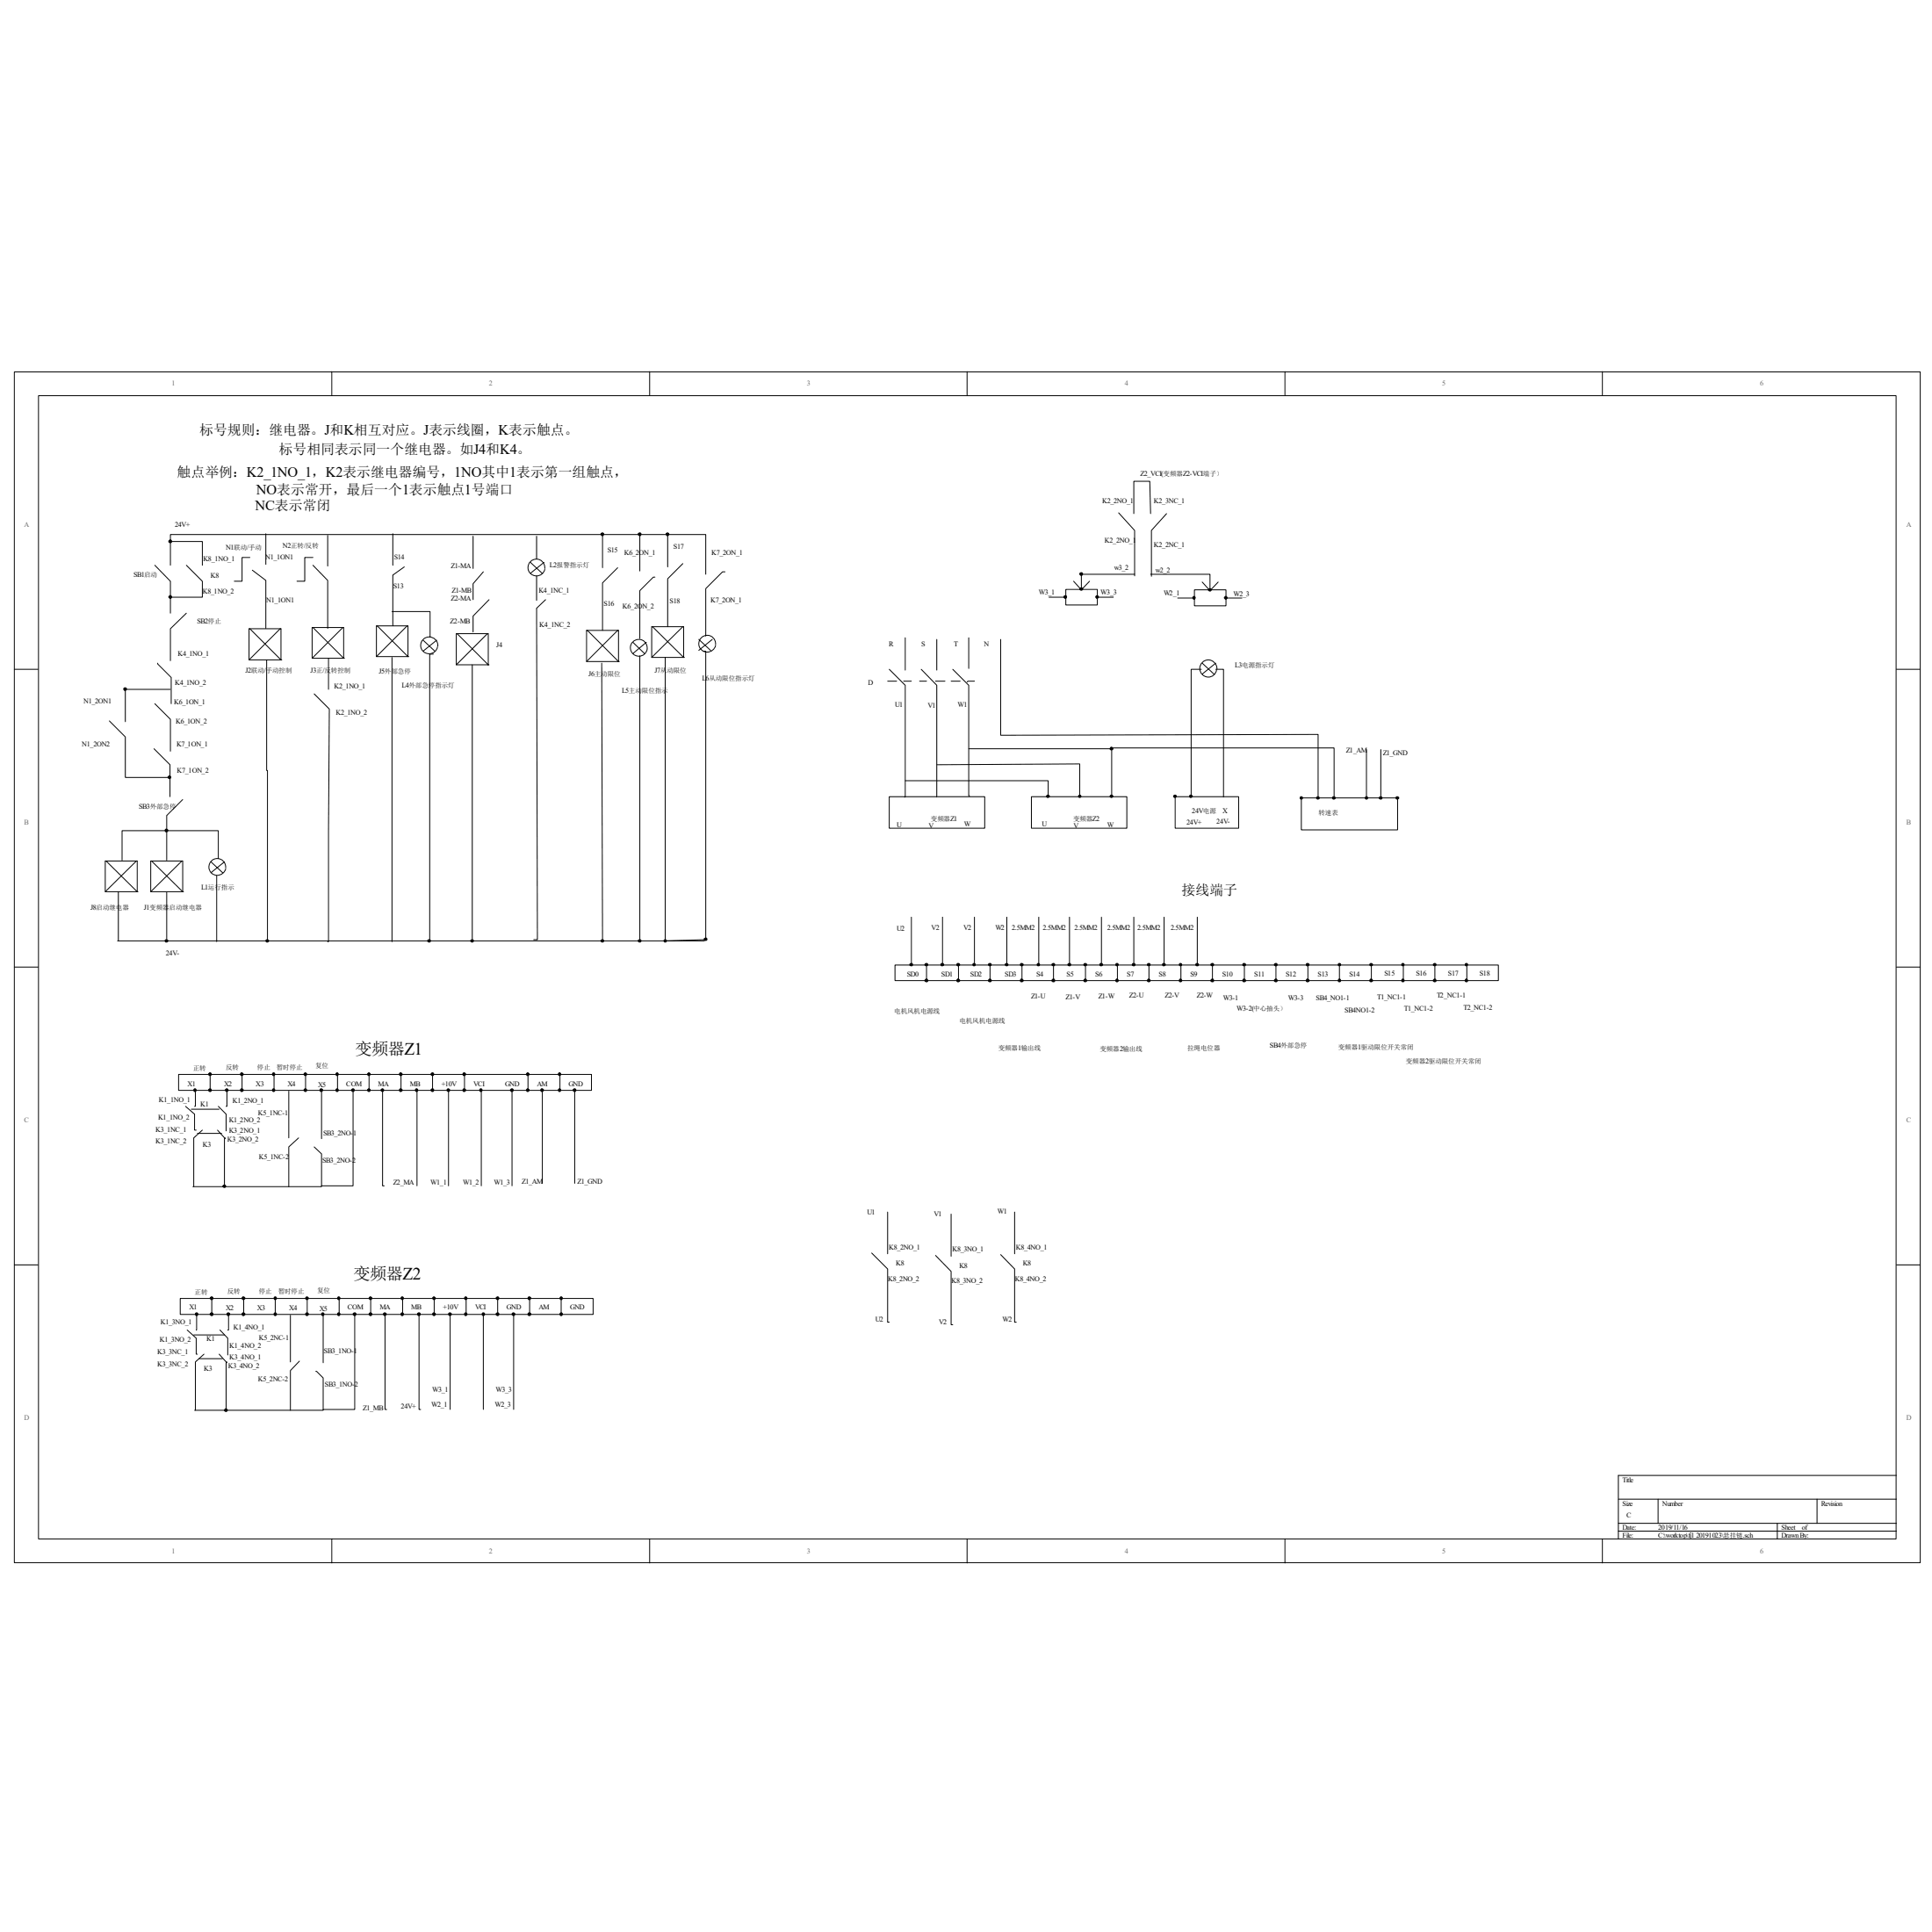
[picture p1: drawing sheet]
<svg xmlns="http://www.w3.org/2000/svg" width="100mm" height="100mm" viewBox="0 0 100 100" stroke-linecap="round" stroke-linejoin="round" font-family="sans-serif">
<path d="M.7 19.2h98.5v61.6h-98.5z" fill="none" stroke="#000" stroke-width=".05"/>
<path d="M2 20.5h96v59h-96z" fill="#fff"/>
<g fill="none" stroke="#000" stroke-width=".05">
<path d="M17.1 19.2v1.2M33.6 19.2v1.2M50 19.2v1.2M66.4 19.2v1.2M82.8 19.2v1.2M.7 34.6h1.3M2 20.4h96v59.1h-96zM5.7 37.3l.8 .8v2.1h2.3M6.4 35.6l.1 1.7M6.5 35.6h2.3M8 38.7l.8 .8v1.7M8 29.2l.8 .8v1.7"/>
<path d="M8 36.4l.8 .8v1.6M8.1 34.3l.7 .7v1.4M8.8 29.2v-1.6h27.7v2.1M8.8 28h1.7v1.2M9.6 31.7l-.8 .8v1.6M9.6 29.2l.9 .8v.9h-1.7M12.9 32.5h1.6v1.6l-1.6-1.6v1.6h1.7M12.9 28.8h-.4v1.2h-.4M13 29.5l.7 .5v2.5M13.7 27.6v1.6M13.8 34.1v14.5M14.5 32.5l-1.6 1.6"/>
<path d="M16.1 32.4h1.7v1.6l-1.6-1.6-.1 1.6h1.7M16.2 28.8h-.5v1.2h-.4M16.2 29.2l.7 .8v2.5M16.2 35.9l.8 .7-.1 12.1M16.9 27.7v1.6M17 34v1.6M17.8 32.4l-1.7 1.6M19.5 32.3h1.6v1.6l-1.6-1.6v1.6h1.6M20.3 31.6h1.9v1.3M20.3 34v14.7M20.3 27.6v1.6M20.9 29.3l-.6 .4v2.6"/>
<path d="M21.1 32.3l-1.6 1.6M21.9 33.1l.6 .6M22.4 33.8h-.2v14.8M22.6 33.1l-.7 .6M22.6 33.4a.44 .44 0 0 0-.5-.5 .44 .44 0 0 0-.3 .7 .44 .44 0 0 0 .7 0l.1-.2M23.6 32.7h1.6v1.7l-1.6-1.7v1.7h1.7M24.4 34.4v14.2M24.4 27.7v1.7M25 29.5l-.6 .7v.8M25.2 32.7l-1.6 1.7M25.3 31l-.9 .8v.9M27.4 29.1l.6 .5"/>
<path d="M27.7 27.7v1.2M27.7 29.8v1.2M28.1 29.1l-.7 .5M28.2 29.4a.44 .44 0 0 0-.6-.5 .44 .44 0 0 0-.3 .7 .44 .44 0 0 0 .8 0l.1-.2M28.2 31l-.5 .4 .1 17.2h-.2M30.3 32.6h1.7v1.6l-1.6-1.6-.1 1.6h1.7M31.1 34.3v14.3M31.1 27.6v1.7M31.9 29.3l-.8 .8v2.5M32 32.6l-1.7 1.6M32.7 33.2l.6 .6M33.1 27.6v1.9"/>
<path d="M33.1 33.9v14.7M33.4 33.2l-.7 .6M33.7 32.4h1.6v1.6l-1.6-1.6v1.6h1.7M33.8 29.8l-.7 .7v2.5M34.5 27.6v1.7M35.3 29.1l-.8 .8v2.5M35.3 32.4l-1.6 1.6M36.1 33l.6 .6M36.3 33.7h.2v14.9h-2.1v-14.6M36.8 33l-.7 .6M37 33.3a.44 .44 0 0 0-.6-.5 .44 .44 0 0 0-.2 .7 .44 .44 0 0 0 .7 0l.1-.1M37.5 29.5h-.2l-.8 .9v2.5"/>
<path d="M45.9 35.2h.4M46 34.6l.8 .8-.1 5.8M46.7 35.2h.4M46.8 33v1.6M47.5 35.2h.4M47.6 34.6l.8 .8v5.8M48.3 35.2h.5M48.4 39.5h7.4v1.7M48.4 33v1.6M49.1 35.2h.5M49.2 34.6l.9 .8v5.7M50.1 38.7h7.3v2.5"/>
<path d="M50.1 33v1.5M50.4 35.2h-.4M51.7 33v5h16.4v3.2l-.9 .1M54.2 30.9h.9M55.1 30.5h1.6v.8h-1.6zM55.5 30l.4 .5 .4-.5M55.9 29.6l2.7 .1M55.9 29.7v.8M56.7 30.9h.8M57.4 38.7h11.5v2.5M57.8 26.5l.8 .9v2.4M58.6 26.5v-1.6h.8l.1 1.6"/>
<path d="M59.5 29.7h3v.8M60.3 26.5l-.8 .9v2.4M60.9 30.9h.8M61.7 30.5h1.7v.8h-1.7zM62.1 34.6h-.5v6.6M62.1 34.3l.6 .5M62.1 30.1l.4 .4 .4-.4M62.8 34.6h.4v6.6M62.8 34.3l-.7 .5M62.9 34.6a.44 .44 0 0 0-.5-.5 .44 .44 0 0 0-.3 .7 .44 .44 0 0 0 .7 0l.1-.2M63.4 30.9h.8M70.6 38.7v2.5"/>
<path d="M71.4 38.7v2.5h.8M98 34.6h1.2M.7 50h1.3M5.4 44.5h1.7v1.6l-1.6-1.6-.1 1.6h1.7M6.1 46.1v2.5M7.1 44.5l-1.7 1.6M7.8 44.5h1.6v1.6l-1.6-1.6v1.6h1.7M8.6 46.1v2.5M9.4 41.3l-.8 .8v2.4M9.4 44.5l-1.6 1.6M9.6 57.2l.5 .4v.8M9.9 57.3h1.4"/>
<path d="M10.1 56.3v.9M10.2 58.6h1.3M10.5 58.4l-.5 .4v2.5M10.9 55.5h-1.7v.8h1.7M10.9 44.5l.6 .6M11.2 45.3v3.4M11.2 58.4l.4 .4M11.3 44.4v-1.5h-5v1.6M11.3 57.2l.4 .4v.8M11.6 44.5l-.7 .6M11.6 58.8v2.5M11.7 44.9a.44 .44 0 0 0-.6-.5 .44 .44 0 0 0-.2 .6 .44 .44 0 0 0 .7 .1l.1-.2"/>
<path d="M11.7 56.3v.9M12.5 56.3h-1.6v-.8h1.6v.8h1.7M12.5 55.5h1.7M14.9 56.4v2.4M15.4 58.8l-.5 .5v2M15.8 55.5v.8M16.2 59.3l.4 .3v1.7M16.6 56.3v2.5M17.4 55.5h-3.2v.8h3.2M18.2 56.3v5h-8.2M19.1 55.5v.8h-1.7v-.8h3.3M19.1 56.3h1.6"/>
<path d="M19.8 56.3v5h.1M21.5 56.3v5M22.4 56.3v-.8h-1.7v.8h9.9v-.8h-6.6v.8M22.4 55.5h1.6M23.2 56.3v5M24.9 56.3v5M26.5 56.3v5M27.3 55.5v.8M28 56.3v4.9M28.9 55.5v.8M29.7 56.3v4.9M36.5 48.6h-.1h-30.3"/>
<path d="M46 41.2h4.9v1.6h-4.9zM46.8 40.3h7.4v.9M47.1 47.4v2.5M47.9 49.9v.8M48.7 47.4v2.5M49.5 49.9v.8h-3.3v-.8h9.9M50.4 47.4v2.5M51.2 49.9v.8M52 47.4v2.5M52.8 49.9v.8h-3.3M52.8 50.7h3.3M53.3 41.2h4.9v1.6h-4.9z"/>
<path d="M53.7 47.4v2.5M54.4 49.9v.8M55.3 47.4v2.5M56.1 49.9h4.9v.8M56.1 49.9v.8h4.9M56.9 47.4v2.5M57.7 49.9v.8M58.6 47.4v2.5M59.4 49.9v.8M60.2 47.4v2.5M60.7 41.2h3.3v1.6h-3.3v-1.6M61 49.9h4.9"/>
<path d="M61.9 47.4v2.5M62.7 49.9v.8M64.3 49.9v.8M67.6 49.9v.8M68.1 41.2h3.3M69.2 49.9v.8M70.9 49.9h3.2M70.9 49.9h-5v.8M70.9 50.7h-9.9M70.9 49.9v.8M72.2 41.2v1.7h-5v-1.7M72.5 49.9v.8h-1.6"/>
<path d="M72.5 50.7h4.9v-.8h-3.3v.8M75.8 49.9v.8M98 50h1.2M.7 65.4h1.3M9.7 68.7l.4 .5v.8h.1M10 69h1.6M10.2 67.9l-.1 .8M10.3 70.2h1.2M10.5 70l-.4 .4v2.5M10.9 67.1v.8M11.3 70l.4 .4M11.4 68.7l.4 .5v.8"/>
<path d="M11.7 70.4v2.5M11.8 67.9v.8M12.6 67.9v-.8h-3.3v.8h13.1v-.8h-1.6v.8M12.6 67.1h8.2M14.2 67.1v.8M15 68v2.4M15.5 70.3l-.5 .5v2.1M15.9 67.1v.8M16.3 70.9l.4 .3v1.6M16.7 67.9v2.5M17.1 79.5v1.3M17.5 67.1v.8"/>
<path d="M18.3 67.9v4.9l-8.2 .1M19.2 67.1v.8M19.9 67.9v4.9h.1M21.7 67.9v4.9M22.4 67.9h1.7M22.4 67.1h1.7M23.3 67.9v4.9M25 67.9v4.9M25.7 67.9h4.9v-.8h-3.2v.8M25.7 67.1v.8h-1.6v-.8h3.3M26.5 67.9v4.9M29 67.1v.8"/>
<path d="M33.6 79.5v1.3M45 64.7l.9 .9v2.7h.1M45.9 62.6v2.2M48.3 64.9l.8 .8v2.8h.1M49.1 62.7v2.2M50 79.5v1.3M51.7 64.8l.7 .8v2.7h.1M52.4 62.6v2.2M66.4 79.5v1.3M82.8 79.5v1.3M83.6 77.5h14.4M83.6 78.7h14.4"/>
<path d="M83.6 79.1h14.4M85.7 77.5v1.2M91.8 78.7v.8M93.9 77.5v1.2M98 65.4h1.2M98 76.2h-14.4v3.3"/>
<circle cx="33" cy="33.5" r=".44"/>
</g>
<g fill="#000" stroke="#000" stroke-width=".05">
<path d="M6.4 35.6h.1v.1h-.1z" fill-rule="evenodd"/>
<path d="M8.7 30.8h.2v.1h-.2z" fill-rule="evenodd"/>
<path d="M8.7 27.9h.2v.1h-.2z" fill-rule="evenodd"/>
<path d="M31.1 27.6h.1l-.1 .1z" fill-rule="evenodd"/>
<path d="M33 27.6h.1v.1h-.1z" fill-rule="evenodd"/>
<path d="M34.4 27.6h.2l-.1 .1z" fill-rule="evenodd"/>
<path d="M55 30.8h.1v.1h-.1z" fill-rule="evenodd"/>
<path d="M55.8 30.4h.1v.1h-.1z" fill-rule="evenodd"/>
<path d="M55.8 29.6h.1v.1h-.1z" fill-rule="evenodd"/>
<path d="M56.6 30.8h.1v.1h-.1z" fill-rule="evenodd"/>
<path d="M57.4 38.6h.1v.1h-.1z" fill-rule="evenodd"/>
<path d="M61.7 30.8v.1z" fill-rule="evenodd"/>
<path d="M62.5 30.4h.1v.1h-.1z" fill-rule="evenodd"/>
<path d="M63.3 30.8h.1v.1h-.1z" fill-rule="evenodd"/>
<path d="M8.5 48.6h.2v.1h-.2z" fill-rule="evenodd"/>
<path d="M8.5 42.9h.2v.1h-.2z" fill-rule="evenodd"/>
<path d="M8.7 40.1h.1v.1h-.1z" fill-rule="evenodd"/>
<path d="M10 56.3h.1v.1h-.1z" fill-rule="evenodd"/>
<path d="M10.8 56.3h.1v.1h-.1z" fill-rule="evenodd"/>
<path d="M10.8 55.5h.1v.1h-.1z" fill-rule="evenodd"/>
<path d="M11.7 56.3h.1v.1h-.1z" fill-rule="evenodd"/>
<path d="M12.4 56.3h.1v.1h-.1z" fill-rule="evenodd"/>
<path d="M12.4 55.5h.2l-.1 .1z" fill-rule="evenodd"/>
<path d="M13.8 48.6h.1v.1h-.1z" fill-rule="evenodd"/>
<path d="M14.1 56.3h.1v.1h-.1z" fill-rule="evenodd"/>
<path d="M14.1 55.5h.1v.1h-.1z" fill-rule="evenodd"/>
<path d="M15.7 56.3h.1v.1h-.1z" fill-rule="evenodd"/>
<path d="M15.7 55.5h.1v.1h-.1z" fill-rule="evenodd"/>
<path d="M16.5 56.3h.2v.1h-.2z" fill-rule="evenodd"/>
<path d="M17.4 56.3h.1v.1h-.1z" fill-rule="evenodd"/>
<path d="M17.4 55.5h.1v.1h-.1z" fill-rule="evenodd"/>
<path d="M18.2 56.3h.1v.1h-.1z" fill-rule="evenodd"/>
<path d="M19 56.3h.1v.1h-.1z" fill-rule="evenodd"/>
<path d="M19 55.5h.1v.1h-.1z" fill-rule="evenodd"/>
<path d="M19.7 56.3h.1v.1h-.1z" fill-rule="evenodd"/>
<path d="M20.7 56.3h.1v.1h-.1z" fill-rule="evenodd"/>
<path d="M20.7 55.5h.1l-.1 .1z" fill-rule="evenodd"/>
<path d="M21.5 56.3h.1v.1h-.1z" fill-rule="evenodd"/>
<path d="M22.1 48.6h.1v.1h-.1z" fill-rule="evenodd"/>
<path d="M22.3 56.3h.1v.1h-.1z" fill-rule="evenodd"/>
<path d="M22.3 55.5h.1v.1h-.1z" fill-rule="evenodd"/>
<path d="M23.1 56.3h.1v.1h-.1z" fill-rule="evenodd"/>
<path d="M23.9 56.3h.1v.1h-.1z" fill-rule="evenodd"/>
<path d="M23.9 55.5h.2l-.1 .1z" fill-rule="evenodd"/>
<path d="M24.3 48.6h.1v.1h-.1z" fill-rule="evenodd"/>
<path d="M24.8 56.3h.1v.1h-.1z" fill-rule="evenodd"/>
<path d="M26.4 56.3h.1v.1h-.1z" fill-rule="evenodd"/>
<path d="M27.2 56.3h.1v.1h-.1z" fill-rule="evenodd"/>
<path d="M27.2 55.5h.1v.1h-.1z" fill-rule="evenodd"/>
<path d="M28 56.3h.1v.1h-.1z" fill-rule="evenodd"/>
<path d="M28.9 56.3h.1v.1h-.1z" fill-rule="evenodd"/>
<path d="M28.9 55.5h.1v.1h-.1z" fill-rule="evenodd"/>
<path d="M29.6 56.3h.1v.1h-.1z" fill-rule="evenodd"/>
<path d="M31.1 48.6h.1v.1h-.1z" fill-rule="evenodd"/>
<path d="M33 48.6h.1v.1h-.1z" fill-rule="evenodd"/>
<path d="M36.4 48.5h.1v.1h-.1z" fill-rule="evenodd"/>
<path d="M47 49.8h.1v.1h-.1z" fill-rule="evenodd"/>
<path d="M47.8 50.6h.1v.1h-.1z" fill-rule="evenodd"/>
<path d="M47.8 49.8h.1v.1h-.1z" fill-rule="evenodd"/>
<path d="M48.6 49.8h.1v.1h-.1z" fill-rule="evenodd"/>
<path d="M49.5 50.6h.1v.1h-.1z" fill-rule="evenodd"/>
<path d="M49.5 49.8h.1v.1h-.1z" fill-rule="evenodd"/>
<path d="M51.1 50.6h.1v.1h-.1z" fill-rule="evenodd"/>
<path d="M51.1 49.8h.1v.1h-.1z" fill-rule="evenodd"/>
<path d="M52 49.8h.1v.1h-.1z" fill-rule="evenodd"/>
<path d="M52.7 50.6h.1v.1h-.1z" fill-rule="evenodd"/>
<path d="M52.7 49.8h.1v.1h-.1z" fill-rule="evenodd"/>
<path d="M54.1 41.1h.1v.1h-.1z" fill-rule="evenodd"/>
<path d="M54.4 50.6h.1v.1h-.1z" fill-rule="evenodd"/>
<path d="M54.4 49.8h.1v.1h-.1z" fill-rule="evenodd"/>
<path d="M55.2 49.8h.1v.1h-.1z" fill-rule="evenodd"/>
<path d="M56 50.6h.1v.1h-.1z" fill-rule="evenodd"/>
<path d="M56 49.8h.1v.1h-.1z" fill-rule="evenodd"/>
<path d="M56.8 49.8h.2v.1h-.2z" fill-rule="evenodd"/>
<path d="M57.4 41.1h.1v.1h-.1z" fill-rule="evenodd"/>
<path d="M57.7 50.6h.1v.1h-.1z" fill-rule="evenodd"/>
<path d="M58.5 49.8h.1v.1h-.1z" fill-rule="evenodd"/>
<path d="M59.3 50.6h.1v.1h-.1z" fill-rule="evenodd"/>
<path d="M59.3 49.8h.1v.1h-.1z" fill-rule="evenodd"/>
<path d="M60.1 49.8h.1v.1h-.1z" fill-rule="evenodd"/>
<path d="M60.7 41.1h.1v.1h-.1z" fill-rule="evenodd"/>
<path d="M61 50.6v.1z" fill-rule="evenodd"/>
<path d="M61.5 41.1h.1v.1h-.1z" fill-rule="evenodd"/>
<path d="M61.8 49.8h.1v.1h-.1z" fill-rule="evenodd"/>
<path d="M62.6 50.6h.1v.1h-.1z" fill-rule="evenodd"/>
<path d="M62.6 49.8h.1v.1h-.1z" fill-rule="evenodd"/>
<path d="M64.2 50.6h.1v.1h-.1z" fill-rule="evenodd"/>
<path d="M64.2 49.8h.1v.1h-.1z" fill-rule="evenodd"/>
<path d="M65.9 50.6h.1v.1h-.1z" fill-rule="evenodd"/>
<path d="M65.9 49.8h.1v.1h-.1z" fill-rule="evenodd"/>
<path d="M67.5 50.6h.1v.1h-.1z" fill-rule="evenodd"/>
<path d="M67.5 49.8h.1v.1h-.1z" fill-rule="evenodd"/>
<path d="M68.1 41.2h.1v.1h-.1z" fill-rule="evenodd"/>
<path d="M68.9 41.2h.1v.1h-.1z" fill-rule="evenodd"/>
<path d="M69.2 50.6h.1v.1h-.1z" fill-rule="evenodd"/>
<path d="M70.8 50.6h.1v.1h-.1z" fill-rule="evenodd"/>
<path d="M70.8 49.8h.1v.1h-.1z" fill-rule="evenodd"/>
<path d="M71.3 41.2h.1v.1h-.1z" fill-rule="evenodd"/>
<path d="M72.2 41.2h.1v.1h-.1z" fill-rule="evenodd"/>
<path d="M72.4 50.6h.1v.1h-.1z" fill-rule="evenodd"/>
<path d="M74.1 50.6h.1v.1h-.1z" fill-rule="evenodd"/>
<path d="M74.1 49.8h.1v.1h-.1z" fill-rule="evenodd"/>
<path d="M75.7 50.6h.1v.1h-.1z" fill-rule="evenodd"/>
<path d="M10.1 67.9h.1v.1h-.1z" fill-rule="evenodd"/>
<path d="M10.9 67.9h.1v.1h-.1z" fill-rule="evenodd"/>
<path d="M10.9 67h.1v.1h-.1z" fill-rule="evenodd"/>
<path d="M11.5 61.3h.1h-.1z" fill-rule="evenodd"/>
<path d="M11.6 72.8h.1v.1h-.1z" fill-rule="evenodd"/>
<path d="M11.8 67.9v.1z" fill-rule="evenodd"/>
<path d="M12.5 67.9h.1v.1h-.1z" fill-rule="evenodd"/>
<path d="M12.5 67h.1v.1h-.1z" fill-rule="evenodd"/>
<path d="M14.2 67.9h.1v.1h-.1z" fill-rule="evenodd"/>
<path d="M14.2 67h.1v.1h-.1z" fill-rule="evenodd"/>
<path d="M15.8 67.9h.1v.1h-.1z" fill-rule="evenodd"/>
<path d="M15.8 67h.1v.1h-.1z" fill-rule="evenodd"/>
<path d="M16.6 67.9h.1v.1h-.1z" fill-rule="evenodd"/>
<path d="M17.5 67.9h.1v.1h-.1z" fill-rule="evenodd"/>
<path d="M17.5 67h.1v.1h-.1z" fill-rule="evenodd"/>
<path d="M18.3 67.9h.1v.1h-.1z" fill-rule="evenodd"/>
<path d="M19.1 67.9h.1v.1h-.1z" fill-rule="evenodd"/>
<path d="M19.1 67h.1v.1h-.1z" fill-rule="evenodd"/>
<path d="M19.8 67.9h.1v.1h-.1z" fill-rule="evenodd"/>
<path d="M20.7 67.9h.1v.1h-.1z" fill-rule="evenodd"/>
<path d="M20.7 67h.1v.1h-.1z" fill-rule="evenodd"/>
<path d="M21.6 67.9h.1v.1h-.1z" fill-rule="evenodd"/>
<path d="M22.4 67.9h.1v.1h-.1z" fill-rule="evenodd"/>
<path d="M22.4 67h.1v.1h-.1z" fill-rule="evenodd"/>
<path d="M23.2 67.9h.1v.1h-.1z" fill-rule="evenodd"/>
<path d="M24 67.9h.1v.1h-.1z" fill-rule="evenodd"/>
<path d="M24 67h.1v.1h-.1z" fill-rule="evenodd"/>
<path d="M24.9 67.9h.1v.1h-.1z" fill-rule="evenodd"/>
<path d="M25.7 67.9h.1v.1h-.1z" fill-rule="evenodd"/>
<path d="M25.7 67h.1v.1h-.1z" fill-rule="evenodd"/>
<path d="M26.5 67.9h.1v.1h-.1z" fill-rule="evenodd"/>
<path d="M27.3 67.9h.1v.1h-.1z" fill-rule="evenodd"/>
<path d="M27.3 67h.1v.1h-.1z" fill-rule="evenodd"/>
<path d="M29 67.9v.1z" fill-rule="evenodd"/>
<path d="M29 67v.1z" fill-rule="evenodd"/>
<circle cx="34.4" cy="48.6" r=".07"/>
<circle cx="50.3" cy="49.8" r=".07"/>
<circle cx="53.7" cy="49.8" r=".07"/>
<circle cx="55.8" cy="41.1" r=".07"/>
<circle cx="57.7" cy="49.8" r=".07"/>
<circle cx="61" cy="49.8" r=".07"/>
<circle cx="67.2" cy="41.2" r=".07"/>
<circle cx="69.2" cy="49.8" r=".07"/>
<circle cx="70.6" cy="41.2" r=".07"/>
<circle cx="72.5" cy="49.8" r=".07"/>
<circle cx="75.8" cy="49.8" r=".07"/>
</g>
<g font-size=".9">
<text x="18.4" y="54.5">变频器Z1</text>
<text x="18.3" y="66.1">变频器Z2</text>
</g>
<g font-size=".7">
<text x="10.3" y="22.5">标号规则：继电器。J和K相互对应。J表示线圈，K表示触点。</text>
<text x="14.4" y="23.5">标号相同表示同一个继电器。如J4和K4。</text>
<text x="9.1" y="24.7">触点举例：K2_1NO_1，K2表示继电器编号，1NO其中1表示第一组触点，</text>
<text x="13.2" y="26.4">NC表示常闭</text>
<text x="13.3" y="25.5">NO表示常开，最后一个1表示触点1号端口</text>
<text x="61.1" y="46.2">接线端子</text>
</g>
<g font-size=".4" fill="#696969">
<text x="8.9" y="19.9">1</text>
<text x="25.3" y="19.9">2</text>
<text x="41.7" y="19.9">3</text>
<text x="58.1" y="19.9">4</text>
<text x="74.5" y="19.9">5</text>
<text x="91" y="19.9">6</text>
<text x="1.2" y="27.2">A</text>
<text x="98.5" y="27.2">A</text>
<text x="1.2" y="42.6">B</text>
<text x="98.5" y="42.6">B</text>
<text x="1.2" y="58">C</text>
<text x="98.5" y="58">C</text>
<text x="1.2" y="73.4">D</text>
<text x="98.5" y="73.4">D</text>
<text x="8.9" y="80.3">1</text>
<text x="25.3" y="80.3">2</text>
<text x="41.7" y="80.3">3</text>
<text x="58.1" y="80.3">4</text>
<text x="74.5" y="80.3">5</text>
<text x="91" y="80.3">6</text>
</g>
<g font-size=".4">
<text x="6.9" y="29.8">SB1启动</text>
<text x="9" y="27.2">24V+</text>
<text x="10.5" y="29">K8_1NO_1</text>
<text x="10.9" y="29.8">K8</text>
<text x="11.7" y="28.4">N1联动/手动</text>
<text x="13.7" y="28.9">N1_1ON1</text>
<text x="14.6" y="28.3">N2正转/反转</text>
<text x="20.4" y="28.9">S14</text>
<text x="23.3" y="29.4">Z1-MA</text>
<text x="28.4" y="29.3">L2报警指示灯</text>
<text x="31.4" y="28.5">S15</text>
<text x="32.3" y="28.7">K6_2ON_1</text>
<text x="34.8" y="28.4">S17</text>
<text x="36.8" y="28.7">K7_2ON_1</text>
<text x="57" y="26">K2_2NO_1</text>
<text x="57.1" y="28">K2_2NO_1</text>
<text x="57.6" y="29.5">w3_2</text>
<text x="58.9" y="24.6">Z2_VCI(变频器Z2-VCI端子）</text>
<text x="59.6" y="26">K2_3NC_1</text>
<text x="59.6" y="28.3">K2_2NC_1</text>
<text x="59.7" y="29.6">w2_2</text>
<text x="9" y="35.4">K4_1NO_2</text>
<text x="9.2" y="33.9">K4_1NO_1</text>
<text x="10.2" y="32.2">SB2停止</text>
<text x="10.5" y="30.7">K8_1NO_2</text>
<text x="12.7" y="34.8">J2联动/手动控制</text>
<text x="13.8" y="31.1">N1_1ON1</text>
<text x="16" y="34.8">J3正/反转控制</text>
<text x="17.3" y="35.6">K2_1NO_1</text>
<text x="19.6" y="34.8">J5外部急停</text>
<text x="20.3" y="30.4">S13</text>
<text x="20.8" y="35.5">L4外部急停指示灯</text>
<text x="23.3" y="32.2">Z2-MB</text>
<text x="23.3" y="31">Z2-MA</text>
<text x="23.3" y="30.6">Z1-MB</text>
<text x="25.7" y="33.4">J4</text>
<text x="27.8" y="30.6">K4_1NC_1</text>
<text x="27.9" y="32.4">K4_1NC_2</text>
<text x="30.4" y="34.9">J6主动限位</text>
<text x="31.2" y="31.3">S16</text>
<text x="32.1" y="35.8">L5主动限位指示</text>
<text x="32.2" y="31.4">K6_2ON_2</text>
<text x="33.8" y="34.8">J7从动限位</text>
<text x="34.6" y="31.2">S18</text>
<text x="36.3" y="35.2">L6从动限位指示灯</text>
<text x="36.7" y="31.1">K7_2ON_1</text>
<text x="44.9" y="35.4">D</text>
<text x="45.9" y="33.4">R</text>
<text x="47.6" y="33.4">S</text>
<text x="49.3" y="33.4">T</text>
<text x="50.8" y="33.4">N</text>
<text x="53.7" y="30.7">W3_1</text>
<text x="56.9" y="30.7">W3_3</text>
<text x="60.1" y="30.8">W2_1</text>
<text x="63.7" y="30.8">W2_3</text>
<text x="63.8" y="34.5">L3电源指示灯</text>
<text x="4.2" y="38.6">N1_2ON2</text>
<text x="4.3" y="36.4">N1_2ON1</text>
<text x="7.2" y="41.8">SB3外部急停</text>
<text x="9" y="36.4">K6_1ON_1</text>
<text x="9.1" y="37.4">K6_1ON_2</text>
<text x="9.1" y="38.6">K7_1ON_1</text>
<text x="9.1" y="39.9">K7_1ON_2</text>
<text x="17.4" y="36.9">K2_1NO_2</text>
<text x="46.2" y="36.5">U1</text>
<text x="47.9" y="36.6">V1</text>
<text x="49.5" y="36.5">W1</text>
<text x="69.6" y="38.9">Z1_AM</text>
<text x="71.5" y="39">Z1_GND</text>
<text x="4.7" y="47">J8启动继电器</text>
<text x="7.4" y="47">J1变频器启动继电器</text>
<text x="10.4" y="46">L1运行指示</text>
<text x="46.3" y="42.7">U</text>
<text x="48" y="42.8">V</text>
<text x="49.8" y="42.7">W</text>
<text x="53.8" y="42.7">U</text>
<text x="55.5" y="42.8">V</text>
<text x="57.2" y="42.7">W</text>
<text x="61.3" y="42.6">24V+</text>
<text x="61.6" y="42">24V电源</text>
<text x="62.9" y="42.6">24V-</text>
<text x="63.2" y="42">X</text>
<text x="8.6" y="49.4">24V-</text>
<text x="46.3" y="48.1">U2</text>
<text x="46.9" y="50.4">SD0</text>
<text x="48.1" y="48.1">V2</text>
<text x="48.6" y="50.4">SD1</text>
<text x="49.8" y="48.1">V2</text>
<text x="50.1" y="50.4">SD2</text>
<text x="51.4" y="48.1">W2</text>
<text x="51.9" y="50.4">SD3</text>
<text x="52.3" y="48.1">2.5MM2</text>
<text x="53.3" y="51.6">Z1-U</text>
<text x="53.6" y="50.4">S4</text>
<text x="53.9" y="48.1">2.5MM2</text>
<text x="55.1" y="51.6">Z1-V</text>
<text x="55.1" y="50.4">S5</text>
<text x="55.5" y="48.1">2.5MM2</text>
<text x="56.6" y="50.4">S6</text>
<text x="56.8" y="51.6">Z1-W</text>
<text x="57.2" y="48.1">2.5MM2</text>
<text x="58.2" y="50.4">S7</text>
<text x="58.4" y="51.5">Z2-U</text>
<text x="58.8" y="48.1">2.5MM2</text>
<text x="59.9" y="50.4">S8</text>
<text x="60.2" y="51.5">Z2-V</text>
<text x="60.5" y="48.1">2.5MM2</text>
<text x="61.5" y="50.4">S9</text>
<text x="61.8" y="51.5">Z2-W</text>
<text x="63.2" y="50.4">S10</text>
<text x="63.2" y="51.7">W3-1</text>
<text x="63.9" y="52.2">W3-2(中心抽头）</text>
<text x="64.8" y="50.4">S11</text>
<text x="66.4" y="50.4">S12</text>
<text x="66.6" y="51.7">W3-3</text>
<text x="68" y="51.7">SB4_NO1-1</text>
<text x="68.1" y="50.4">S13</text>
<text x="69.5" y="52.3">SB4NO1-2</text>
<text x="69.7" y="50.4">S14</text>
<text x="71.2" y="51.6">T1_NC1-1</text>
<text x="71.5" y="50.4">S15</text>
<text x="72.6" y="52.2">T1_NC1-2</text>
<text x="73.2" y="50.4">S16</text>
<text x="74.3" y="51.5">T2_NC1-1</text>
<text x="74.8" y="50.4">S17</text>
<text x="75.6" y="52.2">T2_NC1-2</text>
<text x="76.5" y="50.4">S18</text>
<text x="8" y="58.5">K3_1NC_1</text>
<text x="8" y="59.1">K3_1NC_2</text>
<text x="8.2" y="57.9">K1_1NO_2</text>
<text x="8.2" y="57">K1_1NO_1</text>
<text x="9.7" y="56.1">X1</text>
<text x="10.4" y="57.2">K1</text>
<text x="10.5" y="59.3">K3</text>
<text x="11.6" y="56.2">X2</text>
<text x="11.7" y="59">K3_2NO_2</text>
<text x="11.8" y="58">K1_2NO_2</text>
<text x="11.8" y="58.5">K3_2NO_1</text>
<text x="12" y="57">K1_2NO_1</text>
<text x="13.2" y="56.2">X3</text>
<text x="13.3" y="57.6">K5_1NC-1</text>
<text x="13.4" y="59.9">K5_1NC-2</text>
<text x="14.9" y="56.2">X4</text>
<text x="16.4" y="56.2">X5</text>
<text x="16.7" y="58.7">SB3_2NO-1</text>
<text x="17.9" y="56.1">COM</text>
<text x="19.5" y="56.1">MA</text>
<text x="21.2" y="56.1">MB</text>
<text x="22.8" y="56.1">+10V</text>
<text x="24.5" y="56.1">VCI</text>
<text x="26.1" y="56.1">GND</text>
<text x="27.7" y="56.1">AM</text>
<text x="29.4" y="56.1">GND</text>
<text x="65.6" y="54.1">SB4外部急停</text>
<text x="16.7" y="60.1">SB3_2NO-2</text>
<text x="20.3" y="61.2">Z2_MA</text>
<text x="22.2" y="61.2">W1_1</text>
<text x="23.9" y="61.2">W1_2</text>
<text x="25.5" y="61.2">W1_3</text>
<text x="27" y="61.2">Z1_AM</text>
<text x="29.8" y="61.2">Z1_GND</text>
<text x="44.8" y="62.8">U1</text>
<text x="45.9" y="64.6">K8_2NO_1</text>
<text x="46.3" y="65.4">K8</text>
<text x="48.3" y="62.8">V1</text>
<text x="49.2" y="64.7">K8_3NO_1</text>
<text x="49.6" y="65.5">K8</text>
<text x="51.5" y="62.7">W1</text>
<text x="52.5" y="64.6">K8_4NO_1</text>
<text x="52.9" y="65.4">K8</text>
<text x="8.1" y="70">K3_3NC_1</text>
<text x="8.1" y="70.6">K3_3NC_2</text>
<text x="8.3" y="69.4">K1_3NO_2</text>
<text x="8.3" y="68.5">K1_3NO_1</text>
<text x="9.8" y="67.7">X1</text>
<text x="10.5" y="70.8">K3</text>
<text x="10.7" y="69.3">K1</text>
<text x="11.7" y="67.7">X2</text>
<text x="11.8" y="70.7">K3_4NO_2</text>
<text x="11.9" y="69.7">K1_4NO_2</text>
<text x="11.9" y="70.2">K3_4NO_1</text>
<text x="12.1" y="68.7">K1_4NO_1</text>
<text x="13.3" y="67.7">X3</text>
<text x="13.3" y="71.4">K5_2NC-2</text>
<text x="13.4" y="69.2">K5_2NC-1</text>
<text x="14.9" y="67.7">X4</text>
<text x="16.5" y="67.8">X5</text>
<text x="16.7" y="69.9">SB3_1NO-1</text>
<text x="16.8" y="71.6">SB3_1NO-2</text>
<text x="18" y="67.7">COM</text>
<text x="19.6" y="67.7">MA</text>
<text x="21.3" y="67.7">MB</text>
<text x="22.3" y="71.9">W3_1</text>
<text x="22.9" y="67.7">+10V</text>
<text x="24.6" y="67.7">VCI</text>
<text x="25.6" y="71.9">W3_3</text>
<text x="26.2" y="67.7">GND</text>
<text x="27.8" y="67.7">AM</text>
<text x="29.5" y="67.7">GND</text>
<text x="45.2" y="68.3">U2</text>
<text x="45.9" y="66.2">K8_2NO_2</text>
<text x="48.5" y="68.4">V2</text>
<text x="49.2" y="66.3">K8_3NO_2</text>
<text x="51.8" y="68.3">W2</text>
<text x="52.5" y="66.2">K8_4NO_2</text>
<text x="18.8" y="72.9">Z1_MB</text>
<text x="20.7" y="72.8">24V+</text>
<text x="22.3" y="72.7">W2_1</text>
<text x="25.6" y="72.7">W2_3</text>
<text x="83.8" y="76.6">Title</text>
<text x="83.8" y="77.8">Size</text>
<text x="85.9" y="77.8">Number</text>
<text x="94.1" y="77.8">Revision</text>
<text x="83.8" y="79">Date:</text>
<text x="83.8" y="79.4">File:</text>
<text x="84.1" y="78.4">C</text>
<text x="85.7" y="79.4">C:\worktop\fjl_20191023\悬挂链.sch</text>
<text x="85.7" y="79">2019/11/16</text>
<text x="92.1" y="79.4">Drawn By:</text>
<text x="92.1" y="79">Sheet</text>
<text x="93.1" y="79">of</text>
</g>
<g font-size=".3">
<text x="48.1" y="42.4">变频器Z1</text>
<text x="55.5" y="42.4">变频器Z2</text>
<text x="68.1" y="42.1">转速表</text>
<text x="46.2" y="52.4">电机风机电源线</text>
<text x="49.6" y="52.9">电机风机电源线</text>
<text x="10" y="55.3">正转</text>
<text x="11.7" y="55.3">反转</text>
<text x="13.3" y="55.3">停止</text>
<text x="14.3" y="55.3">暂时停止</text>
<text x="16.3" y="55.2">复位</text>
<text x="51.6" y="54.3">变频器1输出线</text>
<text x="56.8" y="54.3">变频器2输出线</text>
<text x="61.4" y="54.3">拉绳电位器</text>
<text x="69.2" y="54.2">变频器1驱动限位开关常闭</text>
<text x="72.6" y="54.9">变频器2驱动限位开关常闭</text>
<text x="10.1" y="66.9">正转</text>
<text x="11.7" y="66.9">反转</text>
<text x="13.4" y="66.9">停止</text>
<text x="14.4" y="66.9">暂时停止</text>
<text x="16.4" y="66.8">复位</text>
</g>
</svg>
